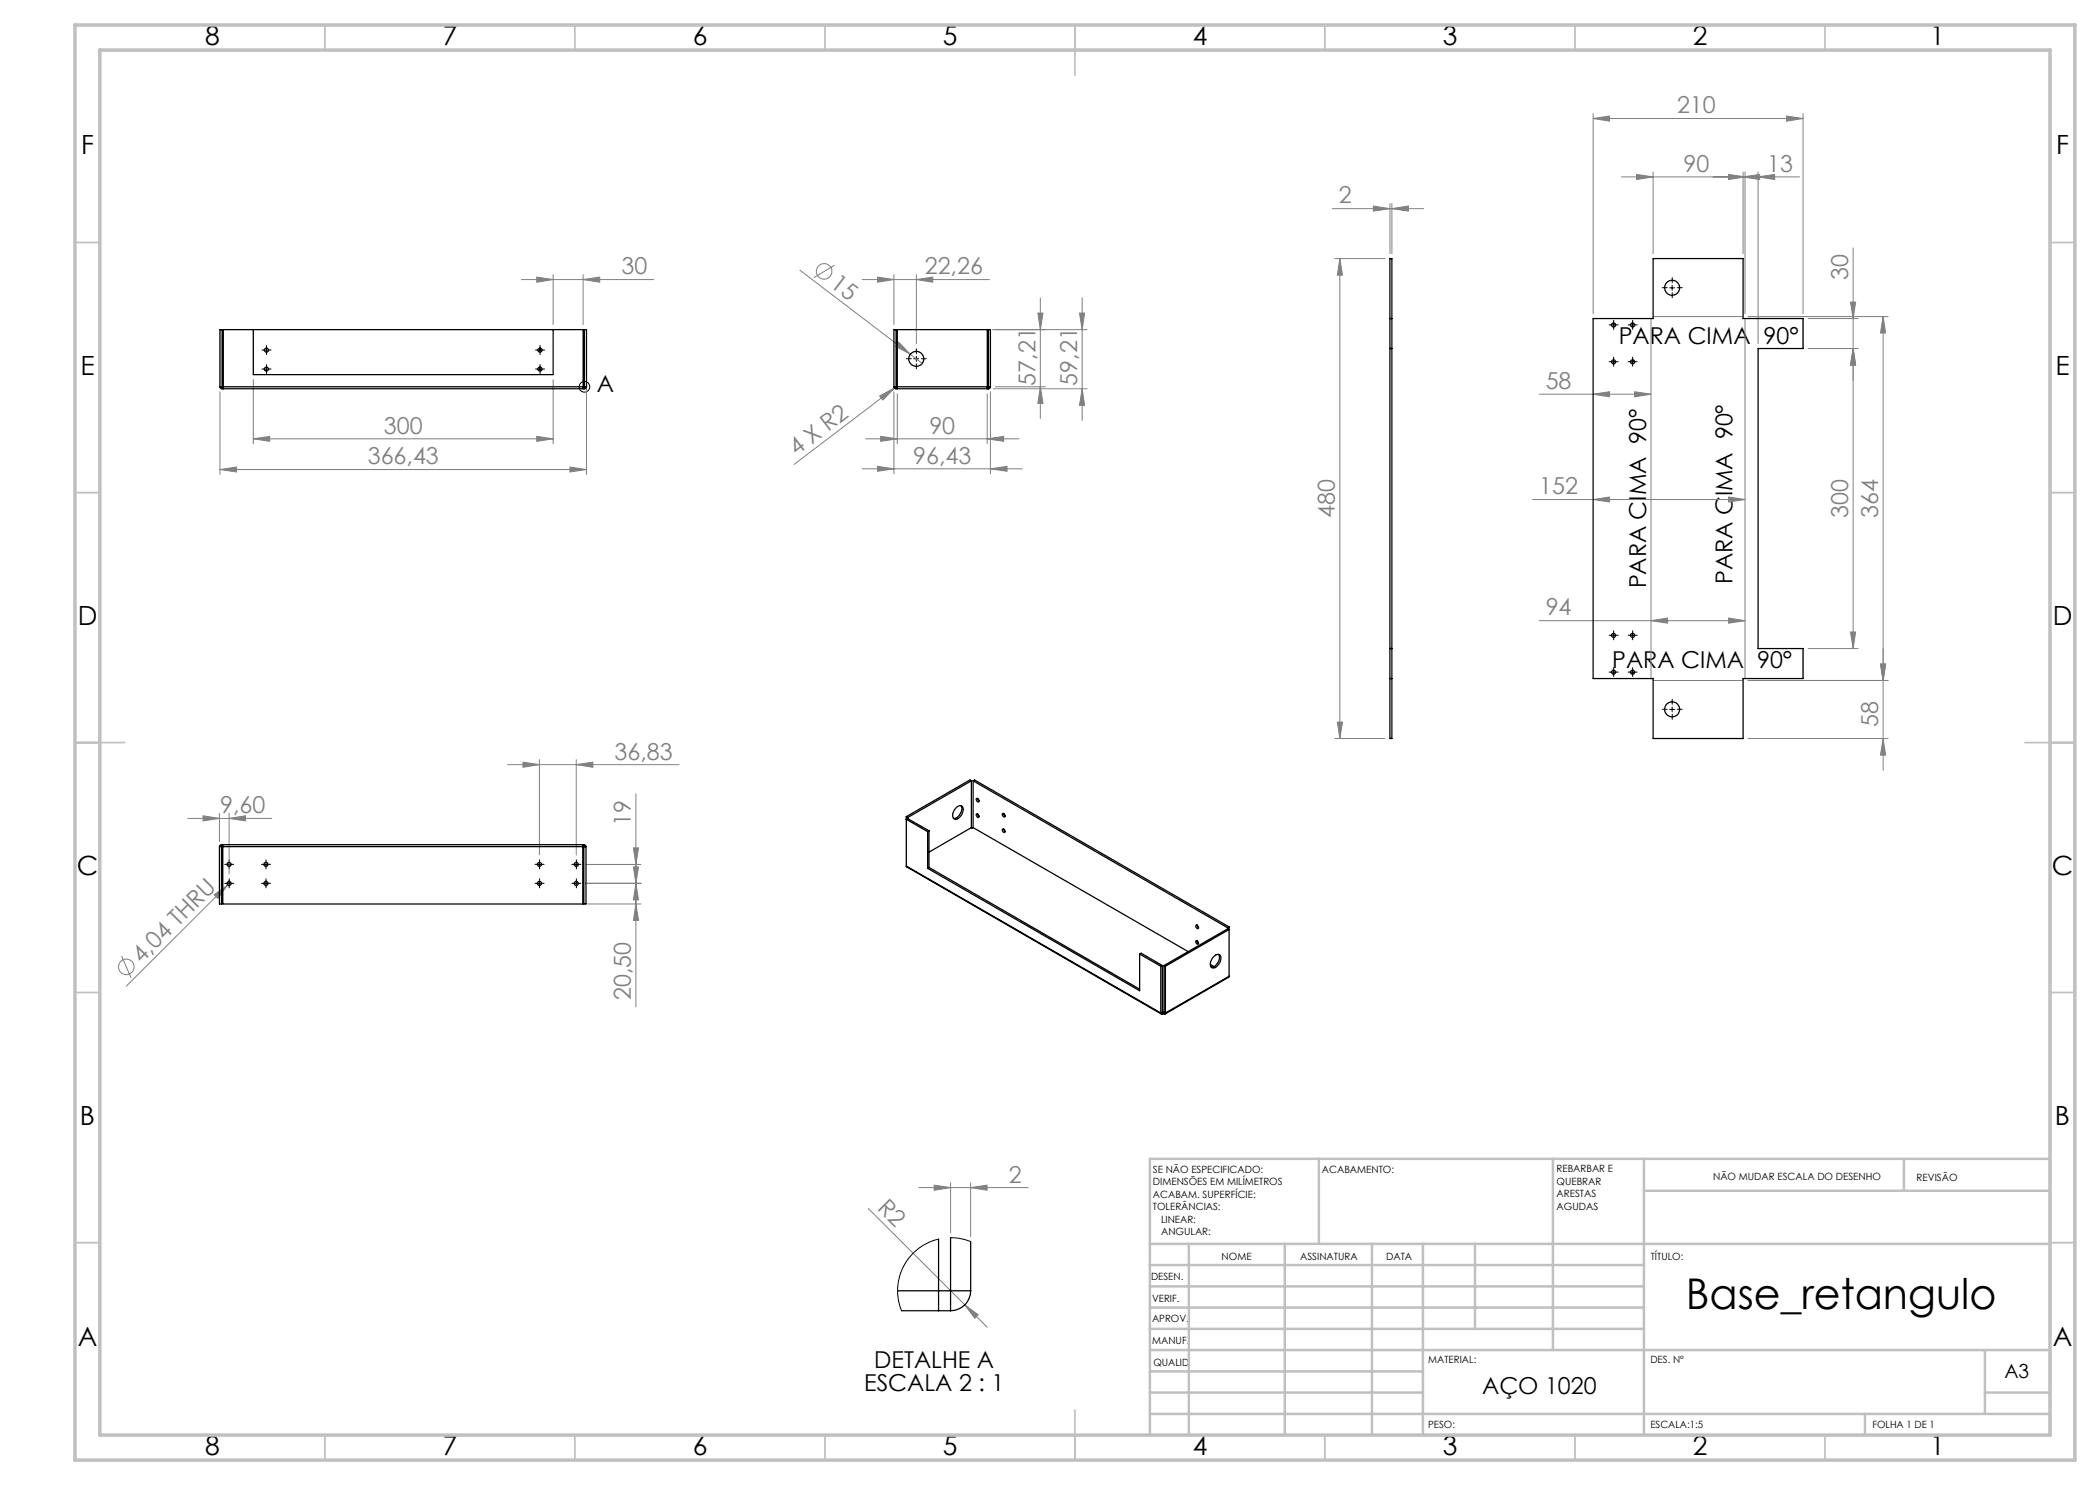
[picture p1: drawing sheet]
<svg xmlns="http://www.w3.org/2000/svg" width="420mm" height="297mm" viewBox="0 0 420 297" stroke-linecap="round" stroke-linejoin="round" font-family="sans-serif">
<g fill="none" stroke="#808080" stroke-width=".2">
<path d="M318.6 23.7l3.3-.5v1zM318.6 22.7v40M318.6 23.7h42M324.3 35.4h35.6M327.3 34.9l3.3 .5-3.3 .5zM330.6 34.4v16.3M345.7 34.9l3.3 .5-3.3 .5zM348.6 35.4l3.3-.5v1zM348.6 34.4v16.3M349 34.4v28.3M351.6 35.4l3.3-.5v1zM351.6 34.4v34.3"/>
<path d="M357.3 23.2l3.3 .5-3.3 .5zM360.6 22.7v40M104.3 55.9h26.4M107.4 55.4l3.2 .5-3.2 .5zM110.6 54.9v10M116.6 55.9l3.3-.5v1zM116.6 54.9v10M160 54l24.4 18.7M166.9 53.1l-4.1 2.4M172.4 55.9h25.5M175.5 55.4l3.3 .5-3.3 .5zM178.8 54.9v10"/>
<path d="M183.3 55.9l3.2-.5v1zM183.3 54.9v13.9M208.1 59.6v24.1M216.4 59.6v24.5M266.5 41.7h18.2M267 51.7h10M268 51.7l.5 3.3h-1zM268 51.7v96M274.7 41.2l3.3 .5-3.3 .5zM278 40.7v10M278.4 41.7l3.3-.5v1zM278.4 40.7v10"/>
<path d="M370.6 49.6v80.1M44 78.3v16.6M50.7 75.9v12.9M110.6 75.9v12.9M117.3 66.9v28M175.9 79.2l3-1.6-2.3 2.4zM178.8 78.3v16.5M178.9 77.6l-20.1 15.3M179.2 77.4l-.3 .2M179.5 78.8v10M179.7 68.4l2.4 2.5-3-1.7zM197.4 78.8v10"/>
<path d="M198.1 78.3v16.5M198.4 65.9h19M198.7 77.7h18.7M199.1 77.4h10M207.6 62.6h1l-.5 3.3zM208.1 77.4l.5 3.3h-1zM215.9 62.6h1l-.5 3.3zM216.4 77.7l.5 3.4h-1zM307.8 78.8h22.4M318.6 78.8l3.3-.5v1.1zM326.9 78.3l3.3 .5-3.3 .6zM330.2 63.7v72"/>
<path d="M330.6 63.3h18M349 63.7v72M349.6 63.3h28M361.6 63.7h10M370.1 60.4h1l-.5 3.3zM370.6 69.7l.5 3.3h-1zM371.6 69.7h-10M376.6 63.3l.5 3.3h-1zM376.6 63.3v90.8M44 93.9l3.3-.5v1zM44 93.9h73.3M50.7 87.8l3.2-.5v1z"/>
<path d="M50.7 87.8h59.9M107.4 87.3l3.2 .5-3.2 .5zM114 93.4l3.3 .5-3.3 .5zM172.4 93.8h32M173.1 87.8h30.7M175.5 93.3l3.3 .5-3.3 .5zM176.1 87.3l3.4 .5-3.4 .5zM197.4 87.8l3.3-.5v1zM198.1 93.8l3.3-.5v1zM306.5 99.9h42.5M318.6 99.9l3.3-.5v1zM345.7 99.4l3.3 .5-3.3 .5z"/>
<path d="M307.8 124.1h41.2M330.2 124.1l3.3-.5v1zM330.6 136.1h18M345.7 123.6l3.3 .5-3.3 .5zM349.6 136.1h28M361.6 129.7h10M370.1 126.4h1l-.5 3.3zM376.1 132.8h1l-.5 3.3zM101.5 152.9h34.3M104.6 152.4l3.3 .5-3.3 .6zM107.9 151.9v19.1M115.3 152.9l3.3-.5v1.1z"/>
<path d="M115.3 151.9v19.1M127.2 158.8v42.6M267 147.7h10M267.5 144.4h1l-.5 3.3zM349.6 147.7h28M376.6 147.7l.5 3.3h-1zM37.5 163.7h16.9M40.6 163.2l3.3 .5-3.3 .5zM42.8 179l2.7-2-1.9 2.7zM43.9 162.7v5.6M45.5 177l-20.2 20.2M45.8 163.7l3.3-.5v1z"/>
<path d="M45.8 162.7v12.1M117.2 172.9h11M117.2 176.7h11M126.7 169.6h1l-.5 3.3zM126.7 173.4h1l-.5 3.3zM127.2 176.7l.5 3.3h-1zM24.3 191.2l1.9 4.4M117.5 180.8h10.7M127.2 180.8l.5 3.3h-1zM183.8 237.5h21.8M186.8 237l3.3 .5-3.3 .6zM190.1 236.5v10.1"/>
<path d="M194.1 237.5l3.3-.5v1.1zM194.1 236.5v10.8M173.6 241.7l23.8 23.8M193 261l2.7 2-.8 .7z"/>
<circle cx="164.8" cy="54.3" r="1.55"/>
<circle cx="25.3" cy="193.4" r="1.56"/>
</g>
<g fill="none" stroke="#000" stroke-width=".2">
<path d="M333.9 57.6h1M334.4 57.1v1M52.8 73.8h1M52.8 70h1M53.3 69.5v1M53.3 73.3v1M107.5 73.8h1M107.5 70h1M108 69.5v1M108 73.3v1M182.7 71.8h1.1M183.3 71.3v1"/>
<path d="M322.2 65h1M322.2 72.4h1M322.7 64.5v1M322.7 71.9v.9M326 65h1M326 72.4h1M326.5 64.5v1M326.5 71.9v.9M322.2 134.4h1M322.2 127.1h1M322.7 126.6v1M322.7 133.9v1"/>
<path d="M326 134.4h1M326 127.1h1M326.5 126.6v1M326.5 133.9v1M333.9 141.9h1M334.4 141.4v1M45.3 176.7h1M45.3 172.9h1M45.8 172.4v1M45.8 176.2v1M52.7 176.7h1M52.7 172.9h1"/>
<path d="M53.2 172.4v1M53.2 176.2v1M107.4 176.7h1M107.4 172.9h1M107.9 172.4v1M107.9 176.2v1M114.8 176.7h.9M114.8 172.9h.9M115.3 172.4v1M115.3 176.2v1"/>
<circle cx="116.9" cy="77.4" r="1.06"/>
</g>
<g fill="none" stroke="#000" stroke-width=".2" stroke-dasharray="15.2 1.3 1.3 1.3">
<path d="M333.4 57.5h-1M334.4 56.5v-1M334.4 58.5v1M335.4 57.5h1M52.8 73.8h-.4M52.8 70h-.4M53.3 73.3v-.4M53.3 74.3v.4M53.3 69.5v-.4M53.3 70.5v.4M53.8 73.8h.4M53.8 70h.4"/>
<path d="M107.5 73.8h-.4M107.5 70h-.4M108 73.3v-.4M108 74.3v.4M108 69.5v-.4M108 70.5v.4M108.5 73.8h.4M108.5 70h.4M182.3 71.7h-1M183.3 70.7v-1M183.3 72.7v1M184.3 71.7h1"/>
<path d="M322.2 72.3h-.4M322.2 65h-.4M322.7 71.8v-.4M322.7 72.8v.4M322.7 64.5v-.4M322.7 65.5v.4M323.2 72.3h.4M323.2 65h.4M326 65h-.4M326 72.3h-.4M326.5 64.5v-.4M326.5 65.5v.4"/>
<path d="M326.5 71.8v-.4M326.5 72.8v.4M327 65h.4M327 72.3h.4M322.2 134.4h-.4M322.2 127.1h-.4M322.7 133.9v-.4M322.7 134.9v.4M322.7 126.6v-.5M322.7 127.6v.4M323.2 134.4h.4M323.2 127.1h.4"/>
<path d="M326 134.4h-.4M326 127.1h-.4M326.5 133.9v-.4M326.5 134.9v.4M326.5 126.6v-.5M326.5 127.6v.4M327 134.4h.4M327 127.1h.4M333.4 141.9h-1M334.4 140.9v-1M334.4 142.9v1M335.4 141.9h1"/>
<path d="M45.3 176.7h-.4M45.3 172.9h-.4M45.8 176.2v-.4M45.8 177.2v.4M45.8 172.4v-.4M45.8 173.4v.4M46.3 176.7h.4M46.3 172.9h.4M52.7 172.9h-.4M52.7 176.7h-.4M53.2 172.4v-.4M53.2 173.4v.4"/>
<path d="M53.2 176.2v-.4M53.2 177.2v.4M53.7 172.9h.4M53.7 176.7h.4M107.4 172.9h-.4M107.4 176.7h-.4M107.9 172.4v-.4M107.9 173.4v.4M107.9 176.2v-.4M107.9 177.2v.4M108.4 172.9h.4M108.4 176.7h.4"/>
<path d="M114.8 172.9h-.4M114.8 176.7h-.4M115.3 172.4v-.4M115.3 173.4v.4M115.3 176.2v-.4M115.3 177.2v.4M115.8 172.9h.4M115.8 176.7h.4"/>
</g>
<g fill="none" stroke="#c0c0c0" stroke-width=".35">
<path d="M65 5v5M115 5v5M165 5v5M215 5v10M265 5v5M315 5v5M365 5v5M15 48.5h5M410 48.5h5M15 98.5h5M410 98.5h5M15 148.5h10"/>
<path d="M405 148.5h10M15 198.5h5M410 198.5h5M15 248.5h5M410 248.5h5M65 287v5M115 287v5M165 287v5M215 282v10M265 287v5M315 287v5M365 287v5"/>
</g>
<g fill="none" stroke="#c0c0c0" stroke-width=".5">
<path d="M263.8 231.8v17M310.6 231.8v38.2M328.8 231.8v55.2M328.8 238.2h81.2M380.8 231.8v6.4M410 231.8h-180v55.2M230 248.8h180M230 257.3h98.8M230 253h98.8M237.8 248.8v38.2M257 248.8v38.2M274.4 248.8v38.2"/>
<path d="M284.6 248.8v38.2M295 248.8v17M230 265.8h98.8M230 261.5h98.8M230 278.5h54.6M230 274.3h54.6M230 270h180M397 278.5h13M397 270v12.8M230 282.8h180M373 282.8v4.2"/>
</g>
<path d="M15 5h400v287h-400zM20 10h390v277h-390z" fill="none" stroke="#c0c0c0" stroke-width=".7"/>
<g fill="#808080">
<path d="M193 261l2.7 2-.8 .7z"/>
<path d="M179.7 68.4l2.4 2.5-3-1.7z"/>
<path d="M175.9 79.2l3-1.6-2.3 2.4z"/>
<path d="M42.8 179l2.7-2-1.9 2.7z"/>
<path d="M348.6 35.4l3.3-.5v1zM327.3 34.9l3.3 .5-3.3 .5zM351.6 35.4l3.3-.5v1zM345.7 34.9l3.3 .5-3.3 .5zM278.4 41.7l3.3-.5v1zM274.7 41.2l3.3 .5-3.3 .5z"/>
<path d="M104.6 152.4l3.3 .5-3.3 .6zM115.3 152.9l3.3-.5v1.1z"/>
<path d="M50.7 87.8l3.2-.5v1zM107.4 87.3l3.2 .5-3.2 .5z"/>
<path d="M330.2 124.1l3.3-.5v1zM345.7 123.6l3.3 .5-3.3 .5z"/>
<path d="M176.1 87.3l3.4 .5-3.4 .5zM197.4 87.8l3.3-.5v1z"/>
<path d="M107.4 55.4l3.2 .5-3.2 .5zM116.6 55.9l3.3-.5v1z"/>
<path d="M40.6 163.2l3.3 .5-3.3 .5zM45.8 163.7l3.3-.5v1z"/>
<path d="M345.7 99.4l3.3 .5-3.3 .5zM318.6 99.9l3.3-.5v1zM326.9 78.3l3.3 .5-3.3 .6zM318.6 78.8l3.3-.5v1.1z"/>
<path d="M198.1 93.8l3.3-.5v1zM175.5 93.3l3.3 .5-3.3 .5zM194.1 237.5l3.3-.5v1.1zM186.8 237l3.3 .5-3.3 .6z"/>
<path d="M376.1 132.8h1l-.5 3.3zM376.6 63.3l.5 3.3h-1z"/>
<path d="M370.6 69.7l.5 3.3h-1zM370.1 60.4h1l-.5 3.3z"/>
<path d="M208.1 77.4l.5 3.3h-1zM207.6 62.6h1l-.5 3.3z"/>
<path d="M376.1 132.8h1l-.5 3.3zM376.6 147.7l.5 3.3h-1zM370.6 69.7l.5 3.3h-1zM370.1 126.4h1l-.5 3.3zM268 51.7l.5 3.3h-1zM267.5 144.4h1l-.5 3.3zM126.7 169.6h1l-.5 3.3zM127.2 176.7l.5 3.3h-1zM126.7 173.4h1l-.5 3.3zM127.2 180.8l.5 3.3h-1zM215.9 62.6h1l-.5 3.3zM216.4 77.7l.5 3.4h-1z"/>
<path d="M175.5 55.4l3.3 .5-3.3 .5zM183.3 55.9l3.2-.5v1z"/>
<path d="M44 93.9l3.3-.5v1zM114 93.4l3.3 .5-3.3 .5z"/>
<path d="M318.6 23.7l3.3-.5v1zM357.3 23.2l3.3 .5-3.3 .5z"/>
</g>
<g fill="none" stroke="#000" stroke-width=".25">
<path d="M278 51.7h.4v96h-.4zM330.6 51.7h18v12h12v6h-9v60h9v6h-12v12h-18v-12h-12v-72h12zM44 77.4l.2 .3h.2M44 77.4h73.3M44 77.4v-11.5h.4v11.8M44.4 77.7h72.5M44.7 77.7v-11.8h71.9v11.8M50.7 65.9v9h59.9v-9M117.3 77.4l-.2 .3h-.2M117.3 77.4v-11.5h-.4v11.8M178.8 77.4l.2 .3h.2M178.8 77.4h19.3"/>
<path d="M178.8 77.4v-11.5h.4v11.8M179.2 77.7h18.5M179.5 77.7v-11.8h17.9v11.8M198.1 77.4l-.1 .2-.3 .1M198.1 77.4v-11.5h-.4v11.8M278 63.7h.4M278 69.7h.4M278 135.7h.4M278 129.7h.4M194.3 156.2l-12.8 7.3M194.3 156.2v9.3M194.3 156.2l-.3-.2-12.7 7.3"/>
<path d="M194.6 156.2v9.3M194.6 156.2l50.9 29.4M194.6 156.2l.3-.2 50.9 29.4M195.3 159.7a.4 .4 0 0 1 .5 .2 .4 .4 0 0 1-.2 .5l-.3-.3zM195.5 159.7l.3 .5M43.9 169.3h73.3M44.3 168.9l-.2 .1-.2 .3M44.3 168.9h72.5M44.3 168.9v11.9h-.4v-11.5M44.6 168.9v11.9h72v-11.9M116.8 168.9l.2 .1 .2 .3M116.8 168.9v11.9h.4v-11.5"/>
<path d="M181.3 173.2v.2l51 29.4M181.3 173.2l50.9 29.4M181.3 163.3v9.9M181.3 163.3l.2 .2M181.5 163.7l-.2 .2 4.2 2.4M181.5 163.7l4.3 2.5M181.5 163.5v.2M185.5 173.7l42.4 24.5v-7.4M185.5 166.3v7.4M185.8 173.5l-.3 .2M185.8 173.5l42.1 24.3M185.8 166.2l-.3 .1"/>
<path d="M185.8 166.2v7.3M191.1 161.7a.85 .85 0 0 1 1.5-.2 1.99 1.99 0 0 1-1.6 2.4 1.23 1.23 0 0 1-.1-2zM192.2 161.1a1.94 1.94 0 0 1-1.5 2.6M194.3 165.5l-8.5 4.9M194.3 165.5l.2 .1 .1-.1M194.6 165.5l43 24.8M195.3 162.8a.37 .37 0 0 1 .4 .2 .37 .37 0 0 1-.1 .5l-.3-.3zM195.5 162.8l.3 .5M200.5 165.8a.37 .37 0 0 1 .4 .2 .37 .37 0 0 1-.1 .5l-.4-.4zM200.5 162.7a.37 .37 0 0 1 .4 .2 .37 .37 0 0 1-.1 .5l-.4-.4zM200.7 162.7l.3 .5M200.7 165.8l.3 .5"/>
<path d="M227.9 190.8l4.3 2.4M227.9 190.8l.3-.2 4.3 2.5M232.2 193.2v9.4M232.5 193.1l-.3 .1M232.5 193.1v9.7M232.8 193.1v9.7M232.8 193.1l.3 .1M233.1 193.2v9.4M239.2 188.2a.41 .41 0 0 1 .4 .2 .41 .41 0 0 1 0 .4l-.4-.2zM239.2 185a.38 .38 0 0 1 .5 .3 .38 .38 0 0 1-.2 .4l-.3-.2zM239.4 185l.3 .6M239.4 188.1l.3 .6"/>
<path d="M242.1 192.9l.7 .4M242.5 191.6a.95 .95 0 0 1 1.6-.4 1.96 1.96 0 0 1-1.6 2.4 1.42 1.42 0 0 1 0-2zM243.7 190.9a1.91 1.91 0 0 1-1.4 2.5M245.5 185.8l.3 .1-12.7 7.3M245.5 185.8l-12.7 7.3M245.5 185.6v.2M245.8 195.3l-.1 .1-12.7 7.4M245.8 185.4v9.9M245.8 195.3l-12.7 7.3M245.8 185.4l-.3 .2M232.2 202.6l.1 .2h.2M232.6 202.3l.5 .3"/>
<path d="M232.6 202.3l-.4 .3M232.6 202.3v.4M232.6 202.7l.2 .1M232.6 202.7l-.1 .1M233.1 202.6l-.1 .2h-.2M179.5 258.2h14.6M187.7 247.8v14.3M190.1 247.5v14.6M194.1 258.2a4 4 0 0 1-4 3.9M194.1 248.3v9.9M180.3 262.1h9.8"/>
<circle cx="334.4" cy="57.5" r="1.5"/>
<circle cx="53.3" cy="73.8" r=".42"/>
<circle cx="53.3" cy="70" r=".41"/>
<circle cx="108" cy="73.8" r=".41"/>
<circle cx="108" cy="70" r=".4"/>
<circle cx="183.3" cy="71.8" r="1.5"/>
<circle cx="322.7" cy="72.4" r=".4"/>
<circle cx="322.7" cy="65" r=".41"/>
<circle cx="326.5" cy="72.4" r=".4"/>
<circle cx="326.5" cy="65" r=".41"/>
<circle cx="322.7" cy="127.1" r=".4"/>
<circle cx="322.7" cy="134.4" r=".41"/>
<circle cx="326.5" cy="127.1" r=".4"/>
<circle cx="326.5" cy="134.4" r=".41"/>
<circle cx="334.4" cy="141.9" r="1.5"/>
<circle cx="45.8" cy="172.9" r=".4"/>
<circle cx="45.8" cy="176.7" r=".4"/>
<circle cx="53.2" cy="172.9" r=".41"/>
<circle cx="53.2" cy="176.7" r=".41"/>
<circle cx="107.9" cy="172.9" r=".41"/>
<circle cx="107.9" cy="176.7" r=".41"/>
<circle cx="115.3" cy="172.9" r=".4"/>
<circle cx="115.3" cy="176.7" r=".4"/>
</g>
<path d="M187.7 247.8l-1.9 .7-2.1 1.2-1.9 1.9-1.2 1.8-.6 1.7-.5 2.4 .2 2.7 .6 1.9M190.1 247.5l2.4 .3 1.6 .5" fill="none" stroke="#000" stroke-width=".2"/>
<text font-size="8.5" x="337.2" y="261.8">Base_retangulo</text>
<g font-size="5.3">
<text x="41" y="9">8</text>
<text x="88.5" y="9">7</text>
<text x="138.5" y="9">6</text>
<text x="188.5" y="9">5</text>
<text x="238.5" y="9">4</text>
<text x="288.5" y="9">3</text>
<text x="338.5" y="9">2</text>
<text x="386" y="9">1</text>
<text x="16.2" y="30.8">F</text>
<text x="411.2" y="30.8">F</text>
<text x="16.1" y="75">E</text>
<text x="411.1" y="75">E</text>
<text x="15.5" y="125">D</text>
<text x="410.5" y="125">D</text>
<text x="15.4" y="175">C</text>
<text x="410.4" y="175">C</text>
<text x="16" y="225">B</text>
<text x="411" y="225">B</text>
<text x="15.5" y="269.3">A</text>
<text x="410.5" y="269.3">A</text>
<text x="41" y="291">8</text>
<text x="88.5" y="291">7</text>
<text x="138.5" y="291">6</text>
<text x="188.5" y="291">5</text>
<text x="238.5" y="291">4</text>
<text x="288.5" y="291">3</text>
<text x="338.5" y="291">2</text>
<text x="386" y="291">1</text>
</g>
<g font-size="4.7" fill="#808080">
<text x="335.4" y="22.7">210</text>
<text x="336.7" y="34.4">90</text>
<text x="353.5" y="34.4">13</text>
<text x="267.8" y="40.7">2</text>
<text x="124.3" y="54.9">30</text>
<text x="165.9" y="57.2" transform="rotate(37 165.9 57.2)">15</text>
<text x="185" y="54.9">22,26</text>
<text x="369.6" y="56.1" transform="rotate(-90 369.6 56.1)">30</text>
<text x="207.1" y="77.1" transform="rotate(-90 207.1 77.1)">57,21</text>
<text x="215.4" y="77.1" transform="rotate(-90 215.4 77.1)">59,21</text>
<text x="309.1" y="77.8">58</text>
<text x="76.8" y="86.7">300</text>
<text x="185.9" y="86.7">90</text>
<text x="73.6" y="92.9">366,43</text>
<text x="159.3" y="91.3" transform="rotate(-37 159.3 91.3)">4 X R2</text>
<text x="182.6" y="92.7">96,43</text>
<text x="307.8" y="98.9">152</text>
<text x="267" y="103.6" transform="rotate(-90 267 103.6)">480</text>
<text x="369.6" y="103.6" transform="rotate(-90 369.6 103.6)">300</text>
<text x="375.6" y="103.6" transform="rotate(-90 375.6 103.6)">364</text>
<text x="309.1" y="123.1">94</text>
<text x="375.6" y="145.5" transform="rotate(-90 375.6 145.5)">58</text>
<text x="122.9" y="151.9">36,83</text>
<text x="44" y="162.6">9,60</text>
<text x="126.2" y="165.2" transform="rotate(-90 126.2 165.2)">19</text>
<text x="28.3" y="192.8" transform="rotate(-45 28.3 192.8)">4,04 THRU</text>
<text x="126.2" y="200" transform="rotate(-90 126.2 200)">20,50</text>
<text x="201.8" y="236.5">2</text>
<text x="175.3" y="241.9" transform="rotate(45 175.3 241.9)">R2</text>
</g>
<g font-size="4.7">
<text x="323.7" y="68.7">PARA CIMA 90°</text>
<text x="119.4" y="78.5">A</text>
<text x="329.2" y="117.7" transform="rotate(-90 329.2 117.7)">PARA CIMA 90°</text>
<text x="346.5" y="116.9" transform="rotate(-90 346.5 116.9)">PARA CIMA 90°</text>
<text x="322.4" y="133.7">PARA CIMA 90°</text>
<text x="174.8" y="273.6">DETALHE A</text>
<text x="172.8" y="278.2">ESCALA 2 : 1</text>
<text x="296.4" y="278.8">AÇO 1020</text>
</g>
<text font-size="3.9" x="400.9" y="275.5">A3</text>
<g font-size="2">
<text x="230.6" y="234.6">SE NÃO ESPECIFICADO:</text>
<text x="230.6" y="237.1">DIMENSÕES EM MILÍMETROS</text>
<text x="230.6" y="239.6">ACABAM. SUPERFÍCIE:</text>
<text x="264.4" y="234.6">ACABAMENTO:</text>
<text x="311.3" y="234.5">REBARBAR E</text>
<text x="311.3" y="237">QUEBRAR</text>
<text x="311.3" y="239.5">ARESTAS</text>
<text x="342.6" y="236">NÃO MUDAR ESCALA DO DESENHO</text>
<text x="383.3" y="236.2">REVISÃO</text>
<text x="230.6" y="242.1">TOLERÂNCIAS:</text>
<text x="232.2" y="244.6">LINEAR:</text>
<text x="311.3" y="242">AGUDAS</text>
<text x="232.2" y="247.1">ANGULAR:</text>
<text x="244.3" y="252">NOME</text>
<text x="260" y="251.9">ASSINATURA</text>
<text x="277.2" y="251.9">DATA</text>
<text x="330.2" y="251.9">TÍTULO:</text>
<text x="230.2" y="256.1">DESEN.</text>
<text x="230.4" y="260.3">VERIF.</text>
<text x="230.4" y="264.4">APROV.</text>
<text x="230.5" y="268.8">MANUF.</text>
<text x="230.7" y="273.1">QUALID</text>
<text x="285.7" y="272.5">MATERIAL:</text>
<text x="330.1" y="272.5">DES. Nº</text>
<text x="285.6" y="285.5">PESO:</text>
<text x="330.1" y="285.6">ESCALA:1:5</text>
<text x="374.5" y="285.6">FOLHA 1 DE 1</text>
</g>
</svg>
